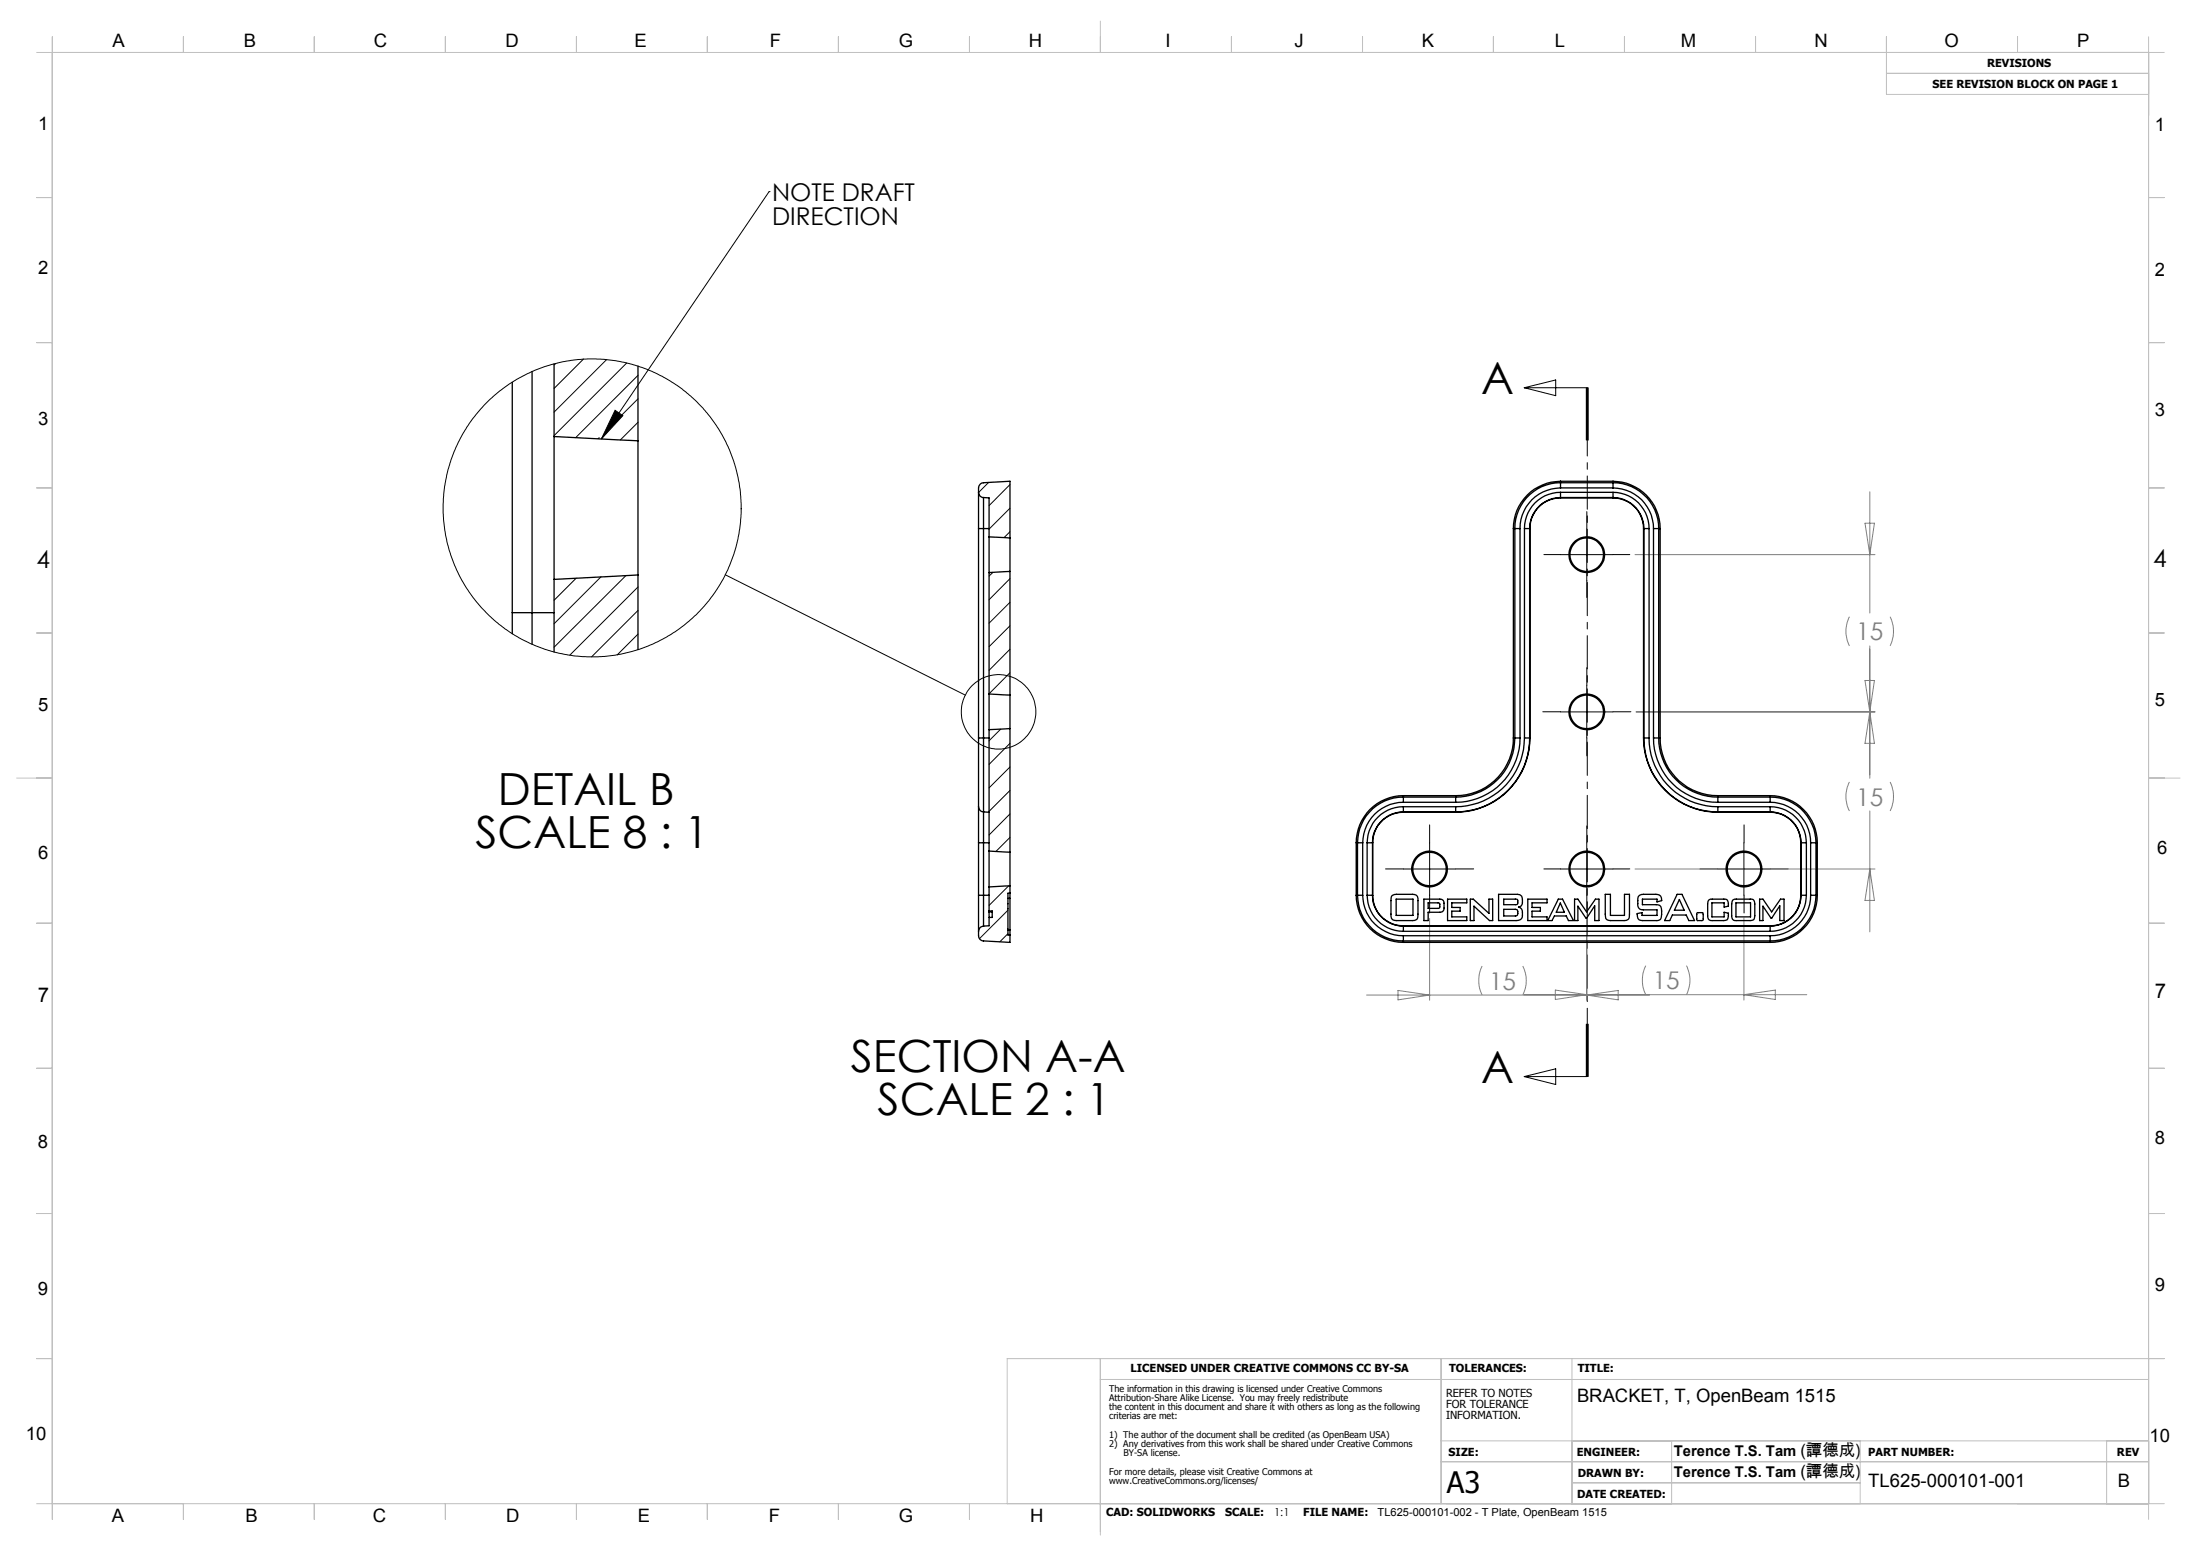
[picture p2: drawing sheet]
<svg xmlns="http://www.w3.org/2000/svg" width="420mm" height="297mm" viewBox="0 0 420 297" stroke-linecap="round" stroke-linejoin="round" font-family="sans-serif">
<g fill="none" stroke="#000" stroke-width=".19">
<path d="M146.8 36.6h.1M146.8 36.6l-32 47.2M106 69.4l-.3 .3M111.3 68.5l-5.6 5.7M115.7 68.6l-10 10.1M117.4 78.3l1.5 1-4.1 4.5zM119.6 69.3l-13.9 13.8M121.7 71.6l-11.8 11.9M121.7 76.1l-3.8 3.9M290.9 74h12v10M290.9 74l6-1.5v3zM302.7 74v10"/>
<path d="M303.1 74v10M114.3 83.5l-.2 .2M121.7 80.6l-3.3 3.4M188.7 92.1l-2 1.9M192.7 92.5l-4 4M192.7 97l-4 4M110 110.3l-4.3 4.3M114.7 110.1l-9 9M119.5 109.9l-13.8 13.6M121.7 112l-13 13.1M121.7 116.5l-8.8 8.9M138.4 109.7l45.8 23"/>
<path d="M189.5 109.3l-.8 .7M192.7 101.5l-1.1 1.1M192.7 110.5l-4 4M192.7 115l-4 4M192.7 119.4l-4 4M297.8 105.9h10M302.8 100.9v10M121.7 121l-3.9 4M191 139.2l-2.3 2.2M192.7 123.9l-4 4M192.7 128.4l-4 4M297.8 135.9h10"/>
<path d="M302.8 130.9v10M192.7 141.9l-4 4M192.7 146.4l-4 4M192.7 150.9l-4 4M192.7 155.4l-4 4M192.7 159.8l-2.7 2.7M192.3 173.7l-5.4 5.5M192.3 178.2l-1.5 1.6M192.5 169.1l-3.8 3.7M267.8 165.9h10M272.8 160.9v10M297.8 165.9h10"/>
<path d="M302.8 160.9v10M327.8 165.9h10M332.8 160.9v10M302.7 195.5v10M302.9 195.5v10h-12M303.1 195.5v10zM290.9 205.5l6-1.5v3z"/>
<circle cx="113" cy="96.9" r="28.4"/>
<circle cx="190.5" cy="135.9" r="7.1"/>
</g>
<g fill="none" stroke="#808080" stroke-width=".19">
<path d="M355.9 99.9h1.8l-.9 6zM356.8 93.9v23.1M312 105.9h45.8M352.9 117.7a6.1 6.1 0 0 0 0 5.6M360.7 117.7a6.4 6.4 0 0 1 0 5.6M312.2 135.9h45.6M355.9 129.9h1.8l-.9 6zM356.8 123.3v25.3M356.8 135.9l.9 6h-1.8zM352.9 149.3a6.1 6.1 0 0 0 0 5.5M356.8 154.8v23.1M360.7 149.3a6.4 6.4 0 0 1 0 5.5"/>
<path d="M272.8 175.3v15.6M302.8 175.1v15.8M312 165.9h45.8M332.8 175.3v15.6M356.8 165.9l.9 6h-1.8zM260.8 189.9h54M266.8 189.1l6 .8-6 .9zM282.8 184.4a6.4 6.4 0 0 0 0 5.5M290.6 184.4a6.1 6.1 0 0 1 0 5.5M290.8 189.9h54M296.8 189l6 .9-6 .9zM302.8 189.9l6-.8v1.7z"/>
<path d="M314 184.3a6.4 6.4 0 0 0 0 5.6M321.8 184.3a6.1 6.1 0 0 1 0 5.6M332.8 189.9l6-.9v1.8z"/>
</g>
<g fill="none" stroke="#000" stroke-width=".19" stroke-dasharray="15.2 1.3 1.3 1.3">
<path d="M297.8 105.9h-3.2M302.8 100.9v-3.2M302.8 110.9v3.2M307.8 105.9h3.2M297.8 135.9h-3.4M302.8 130.9v-3.5M307.8 135.9h3.4M302.8 140.9v3.4M267.8 165.9h-3.4M272.8 160.9v-3.5M272.8 170.9v3.4M277.8 165.9h3.4"/>
<path d="M297.8 165.9h-3.2M302.8 160.9v-3.2M302.8 170.9v3.2M307.8 165.9h3.2M327.8 165.9h-3.4M332.8 160.9v-3.5M332.8 170.9v3.4M337.8 165.9h3.4"/>
</g>
<path d="M302.9 74v131.5" fill="none" stroke="#000" stroke-width=".19" stroke-dasharray="6.3 1.3 1.3 1.3" stroke-dashoffset="3.5"/>
<g fill="none" stroke="#c0c0c0" stroke-width=".19">
<path d="M7 10h406M10 7v283M35 7v3M60 7v3M85 7v3M110 7v3M135 7v3M160 7v3M185 7v3M210 4v6M235 7v3M260 7v3"/>
<path d="M285 7v3M310 7v3M335 7v3M360 7v11h50M360 14h50M385 7v3M410 7v283M7 37.7h3M410 37.7h3M7 65.4h3M410 65.4h3M7 93.1h3"/>
<path d="M410 93.1h3M7 120.8h3M410 120.8h3M3.2 148.5h6.8M410 148.5h6M7 176.2h3M410 176.2h3M7 203.9h3M410 203.9h3M7 231.6h3M410 231.6h3M7 259.3h3"/>
<path d="M210 259.3v33.7M275 259.3v27.7M300 259.3v27.7M413 259.3h-220.8v27.7M210 263.3h200M275 275h135M275 279h135M319 275v12M355 275v12M402 275v12M7 287h406M35 287v3"/>
<path d="M60 287v3M85 287v3M110 287v3M135 287v3M160 287v3M185 287v3M300 283h55"/>
</g>
<path d="M117.4 78.3l1.5 1-4.1 4.5z" fill="#000"/>
<g fill="none" stroke="#000" stroke-width=".25">
<path d="M97.8 73v43.9M101.5 70.9v46M105.7 69.5v13.8M121.7 69.9v14.2M105.7 83.3v27.3M105.7 83.3l16 .8M121.7 84.1v25.6M186.7 94a.96 .96 0 0 0 1 1M186.7 94v-.9a1.03 1.03 0 0 1 1-1l5-.2v10.8M186.7 94v6.9M187.7 95v5.9M187.7 95h1v7.5"/>
<path d="M297.8 94v1M297.8 95a5.9 5.9 0 0 0-5.9 5.9M297.8 94a6.9 6.9 0 0 0-6.9 6.9M297.8 92.1v1M297.8 93.1a7.7 7.7 0 0 0-7.7 7.8M297.8 92.1a8.7 8.7 0 0 0-8.7 8.8M297.8 95a5.8 5.8 0 0 0-5.8 5.9M297.8 91.9a9 9 0 0 0-9 9M297.8 95h10M297.8 94h10M297.8 93.1h10M297.8 92.1h10"/>
<path d="M297.8 91.9v.2M297.8 95h.1M297.8 91.9h10M307.8 95a5.9 5.9 0 0 1 5.9 5.9M307.8 94v1M307.8 94a6.9 6.9 0 0 1 6.9 6.9M307.8 93.1a7.7 7.7 0 0 1 7.7 7.8M307.8 92.1v1M307.8 92.1a8.8 8.8 0 0 1 8.7 8.8M307.8 95a5.9 5.9 0 0 1 5.8 5.9M307.8 91.9a9 9 0 0 1 9 9M307.8 91.9v.2"/>
<path d="M307.8 95h.1M97.8 116.9h3.7M97.8 116.9v4.1M101.5 116.9v6.1M101.5 116.9h4.2M105.7 110.6v13.9M121.7 109.7l-16 .9M121.7 109.7v14.3M186.7 100.9h1M186.7 100.9v40M187.7 100.9h1M187.7 100.9v40"/>
<path d="M188.7 102.5v6.8M188.7 102.5l4 .2M188.7 109.3v23.2M192.7 109.1l-4 .2M192.7 102.7v6.4M192.7 109.1v23.6M288.8 100.9h.3M288.8 100.9v40M289.1 100.9h1M289.1 100.9v40M290.1 100.9v40M290.9 100.9h1"/>
<path d="M290.9 100.9v40M291.9 100.9v40M291.9 100.9h.1M292 100.9v40M313.6 100.9h.1M313.6 100.9v40M313.7 100.9h1M313.7 100.9v40M314.7 100.9v40M315.5 100.9h1M315.5 100.9v40M316.5 100.9v40"/>
<path d="M316.5 100.9h.3M316.8 100.9v40M188.7 132.5v6.8M188.7 132.5l4 .2M188.7 139.3v23.2M192.7 132.7v6.4M192.7 139.1l-4 .2M192.7 139.1v23.6M186.7 154a1.03 1.03 0 0 0 1 1M186.7 140.9h1M186.7 140.9v13.1M186.7 154v6.9"/>
<path d="M187.7 140.9v14.1M187.7 155v5.9M187.7 140.9h1M187.7 155h1M267.8 154a6.9 6.9 0 0 0-6.9 6.9M267.8 154v1M267.8 155a5.9 5.9 0 0 0-5.9 5.9M267.8 152.1a8.7 8.7 0 0 0-8.8 8.8M267.8 152.1v1M267.8 153.1a7.8 7.8 0 0 0-7.8 7.8M267.8 155a5.8 5.8 0 0 0-5.9 5.9M267.8 151.9a9 9 0 0 0-9 9"/>
<path d="M267.8 154h10M267.8 155h10M267.8 153.1h10M267.8 152.1h10M267.8 151.9v.2M267.8 155h.1M267.8 151.9h10M277.8 154v1M277.8 152.1v1M277.8 151.9v.2M277.8 155h.1M288.8 140.9a11 11 0 0 1-11 11"/>
<path d="M288.8 140.9h.3M289.1 140.9h1M289.1 140.9a11.3 11.3 0 0 1-11.3 11.2M290.1 140.9a12.3 12.3 0 0 1-12.3 12.2M290.9 140.9h1M290.9 140.9a13.1 13.1 0 0 1-13.1 13.1M291.9 140.9a14.1 14.1 0 0 1-14.1 14.1M291.9 140.9h.1M292 140.9a14.2 14.2 0 0 1-14.2 14.1M313.6 140.9a14.2 14.2 0 0 0 14.2 14.1M313.6 140.9h.1M313.7 140.9a14.1 14.1 0 0 0 14.1 14.1"/>
<path d="M313.7 140.9h1M314.7 140.9a13.1 13.1 0 0 0 13.1 13.1M315.5 140.9a12.3 12.3 0 0 0 12.3 12.2M315.5 140.9h1M316.5 140.9a11.3 11.3 0 0 0 11.3 11.2M316.5 140.9h.3M316.8 140.9a11 11 0 0 0 11 11M327.8 154v1M327.8 152.1v1M327.8 154h10M327.8 155h10M327.8 153.1h10"/>
<path d="M327.8 152.1h10M327.8 151.9v.2M327.8 155h.1M327.8 151.9h10M337.8 153.1a7.7 7.7 0 0 1 7.7 7.8M337.8 152.1v1M337.8 152.1a8.7 8.7 0 0 1 8.7 8.8M337.8 154a6.9 6.9 0 0 1 6.9 6.9M337.8 155a5.9 5.9 0 0 1 5.9 5.9M337.8 154v1M337.8 155a5.8 5.8 0 0 1 5.8 5.9M337.8 151.9a9 9 0 0 1 9 9"/>
<path d="M337.8 151.9v.2M337.8 155h.1M186.7 177.8v.8a.96 .96 0 0 0 1 1l5 .3v-1.4M186.7 160.9h1M186.7 170.9h1M186.7 170.9v6.9M186.7 160.9v10M187.7 176.8a1.03 1.03 0 0 0-1 1M187.7 170.9v5.9M187.7 160.9h1M187.7 170.9h1M187.7 160.9v10"/>
<path d="M188.7 162.5v6.8M188.7 162.5l4 .2M188.7 169.3v7.4l-1 .1M188.7 173.9h.6v1.2h-.6M188.7 174.1h.6M192.3 171.5h.4M192.3 177.5h.4M192.7 162.7v6.4M192.7 169.1l-4 .2M192.7 170.5v1M192.7 177.5v1M192.7 170.5h-.4v8h.4"/>
<path d="M192.7 169.1v1.4M192.7 171.5v6M258.8 170.9a9 9 0 0 0 9 9M258.8 160.9h.2M258.8 170.9h.2M258.8 160.9v10M259 170.9a8.8 8.8 0 0 0 8.8 8.7M259 170.9h1M259 160.9h1M259 160.9v10M260 170.9a7.8 7.8 0 0 0 7.8 7.7M260 160.9v10"/>
<path d="M260.9 170.9a6.9 6.9 0 0 0 6.9 6.9M260.9 170.9h1M260.9 160.9h1M260.9 160.9v10M261.9 170.9a5.9 5.9 0 0 0 5.9 5.9M261.9 160.9v10M261.9 160.9h.1M261.9 170.9h.1M261.9 170.9a5.8 5.8 0 0 0 5.9 5.8M265.7 170.9l.8-.2h3.1a.91 .91 0 0 1 1 1.2l-.1 3.2a.79 .79 0 0 1-.9 .6h-3.1a.92 .92 0 0 1-1.1-1.2l.1-3.2zM266.4 171.6h3.2v3.1h-3.2zM267.8 176.8v1"/>
<path d="M267.8 178.6v1M267.8 177.8h70M267.8 176.8h70M267.8 179.6h70M267.8 178.6h70M267.8 176.7v.1M267.8 179.6v.3M267.8 176.7h70M267.8 179.9h70M271.7 171.6h3a.69 .69 0 0 1 .9 .8v.9a.69 .69 0 0 1-.9 .8h-2.2v1.6h-.8zM272.5 172.3l2.1 .1 .1 .8-.2 .2h-2zM276.2 171.6h3.7v.7h-2.9v.9h1.6v.7h-1.6v1.1h2.9v.7h-3.7z"/>
<path d="M280.6 171.6h.5l3 2.7v-2.7h.7v4.1h-.6l-2.9-2.7v2.7h-.7zM286 170.7h3.6a.87 .87 0 0 1 .9 1.1 1.03 1.03 0 0 1-.7 1.3 1.46 1.46 0 0 1 .5 2.3l-.2 .2-.8 .1h-3.3zM286.9 173.6h2.3a.38 .38 0 0 1 .4 .4v.4a.38 .38 0 0 1-.4 .4h-2.3zM286.9 171.6l2.6 .1 .1 .2v.6l-.3 .2h-2.4zM291.5 171.6h3.7v.7h-2.9v.9h1.6v.7h-1.6v1.1h2.9v.7h-3.7zM297.4 171.6h.8l2 4.1h-.9l-.4-.9h-2.3l-.4 .9h-.9zM297.7 172.4l.8 1.7h-1.5zM300.5 171.6h.6l1.7 2.5 1.6-2.5h.7v4.1h-.8v-2.8l-1.5 2.3h-.2l-1.5-2.2v2.7h-.6zM306.3 170.7h1v4h2.7v-4h.9v4.4a.79 .79 0 0 1-1 .6h-2.6a.92 .92 0 0 1-1-1.2zM312.8 170.9l.8-.2h2.4a.97 .97 0 0 1 1.1 1.2l-.9 .3v-.6h-2.8v1.1h2.7a.91 .91 0 0 1 1 1.2 1.58 1.58 0 0 1-.5 1.7l-3.2 .1a1 1 0 0 1-1-1.3l.9-.2v.5h2.9v-1h-2.6a.94 .94 0 0 1-1.1-1.2 1.94 1.94 0 0 1 .3-1.6zM320 170.7h1l2.4 5h-1.1l-.5-1h-2.7l-.5 1h-1zM320.5 171.7l.9 2h-1.9z"/>
<path d="M323.9 174.2l1.1 .1-.1 1.4-1.1-.1zM326.1 171.8l.3-.2h2.5a.72 .72 0 0 1 .9 .9v.5l-.8 .1v-.8h-2.3v2.7h2.3v-.9l.8 .2v.5a.78 .78 0 0 1-.9 .9h-2.2a.75 .75 0 0 1-.8-.9v-2.3zM330.7 171.8l.3-.2h3a.72 .72 0 0 1 .9 .9l-.1 2.8a.62 .62 0 0 1-.8 .4h-2.7a.74 .74 0 0 1-.9-.9v-2.3zM331.3 172.3h2.7v2.7h-2.7zM335.8 171.6h.6l1.7 2.5 1.7-2.5h.6v4.1h-.8v-2.8l-1.5 2.3h-.2l-1.5-2.2v2.7h-.6zM337.8 176.8v1M337.8 178.6v1M337.8 176.7v.1M337.8 179.6v.3M343.6 170.9a5.8 5.8 0 0 1-5.8 5.8M343.6 160.9h.1M343.6 170.9h.1"/>
<path d="M343.6 160.9v10M343.7 170.9a5.9 5.9 0 0 1-5.9 5.9M343.7 170.9h1M343.7 160.9h1M343.7 160.9v10M344.7 170.9a6.9 6.9 0 0 1-6.9 6.9M344.7 160.9v10M345.5 160.9h1M345.5 170.9h1M345.5 170.9a7.7 7.7 0 0 1-7.7 7.7M345.5 160.9v10M346.5 170.9a8.8 8.8 0 0 1-8.7 8.7"/>
<path d="M346.5 160.9v10M346.5 160.9h.3M346.5 170.9h.3M346.8 170.9a9 9 0 0 1-9 9M346.8 160.9v10"/>
<circle cx="302.8" cy="105.9" r="3.2"/>
<circle cx="302.8" cy="105.9" r="3.4"/>
<circle cx="302.8" cy="135.9" r="3.2"/>
<circle cx="302.8" cy="135.9" r="3.4"/>
<circle cx="272.8" cy="165.9" r="3.4"/>
<circle cx="272.8" cy="165.9" r="3.2"/>
<circle cx="302.8" cy="165.9" r="3.2"/>
<circle cx="302.8" cy="165.9" r="3.4"/>
<circle cx="332.8" cy="165.9" r="3.4"/>
<circle cx="332.8" cy="165.9" r="3.2"/>
</g>
<g font-size="8.5">
<text x="282.7" y="75.2">A</text>
<text x="95" y="153.7">DETAIL B</text>
<text x="90.7" y="161.9">SCALE 8 : 1</text>
<text x="162.4" y="204.6">SECTION A-A</text>
<text x="282.7" y="206.7">A</text>
<text x="167.5" y="212.8">SCALE 2 : 1</text>
</g>
<text font-size="5.6" x="276.1" y="285">A3</text>
<g font-size="4.7">
<text x="147.3" y="38.3">NOTE DRAFT</text>
<text x="147.3" y="42.9">DIRECTION</text>
<text x="7" y="108.5">4</text>
<text x="410.9" y="108.2">4</text>
</g>
<g font-size="4.7" fill="#808080">
<text x="354.2" y="122.3">15</text>
<text x="354.2" y="153.8">15</text>
<text x="284.1" y="188.9">15</text>
<text x="315.4" y="188.8">15</text>
</g>
<g font-size="3.9">
<text x="7.2" y="191.2">7</text>
<text x="411.2" y="190.5">7</text>
</g>
<g font-size="3.5">
<text x="21.5" y="9.1">A</text>
<text x="46.5" y="9.1">B</text>
<text x="71.4" y="9.1">C</text>
<text x="96.5" y="9.1">D</text>
<text x="121.1" y="9.1">E</text>
<text x="146.9" y="9.1">F</text>
<text x="171.5" y="9.1">G</text>
<text x="196.3" y="9.1">H</text>
<text x="222.4" y="9.1">I</text>
<text x="247" y="9.1">J</text>
<text x="271.3" y="9.1">K</text>
<text x="296.7" y="9.1">L</text>
<text x="320.8" y="9.1">M</text>
<text x="346.2" y="9.1">N</text>
<text x="371" y="9.1">O</text>
<text x="396.4" y="9.1">P</text>
<text x="7.3" y="24.9">1</text>
<text x="411.2" y="25">1</text>
<text x="7.3" y="52.3">2</text>
<text x="411.2" y="52.7">2</text>
<text x="7.3" y="81.1">3</text>
<text x="411.2" y="79.4">3</text>
<text x="7.3" y="135.7">5</text>
<text x="411.2" y="134.8">5</text>
<text x="7.3" y="163.9">6</text>
<text x="411.6" y="162.9">6</text>
<text x="7.2" y="219.1">8</text>
<text x="411.2" y="218.4">8</text>
<text x="7.2" y="247.2">9</text>
<text x="411.2" y="246.3">9</text>
<text x="300.9" y="267.6">BRACKET, T, OpenBeam 1515</text>
<text x="4.9" y="274.8">10</text>
<text x="410.2" y="275.3">10</text>
<text x="356.5" y="283.8">TL625-000101-001</text>
<text x="404.2" y="283.8">B</text>
<text x="21.3" y="290.5">A</text>
<text x="46.9" y="290.5">B</text>
<text x="71.2" y="290.5">C</text>
<text x="96.6" y="290.5">D</text>
<text x="121.7" y="290.5">E</text>
<text x="146.7" y="290.5">F</text>
<text x="171.5" y="290.5">G</text>
<text x="196.6" y="290.5">H</text>
</g>
<g font-size="2.8">
<text x="319.4" y="281.8">Terence T.S. Tam (譚德成)</text>
<text x="319.4" y="278">Terence T.S. Tam (譚德成)</text>
</g>
<g font-size="2.1">
<text x="368.8" y="16.8">SEE REVISION BLOCK ON PAGE 1</text>
<text x="379.2" y="12.7">REVISIONS</text>
<text x="215.7" y="262">LICENSED UNDER CREATIVE COMMONS CC BY-SA</text>
<text x="276.5" y="262">TOLERANCES:</text>
<text x="301.1" y="262">TITLE:</text>
<text x="275.9" y="266.7">REFER TO NOTES</text>
<text x="275.9" y="268.8">FOR TOLERANCE</text>
<text x="275.9" y="270.9">INFORMATION.</text>
<text x="276.4" y="278">SIZE:</text>
<text x="300.9" y="278">ENGINEER:</text>
<text x="301.1" y="281.9">DRAWN BY:</text>
<text x="356.5" y="277.9">PART NUMBER:</text>
<text x="404" y="277.9">REV</text>
<text x="300.9" y="285.9">DATE CREATED:</text>
<text x="211.1" y="289.3">CAD: SOLIDWORKS</text>
<text x="233.8" y="289.3">SCALE:</text>
<text x="243.1" y="289.3">1:1</text>
<text x="248.7" y="289.3">FILE NAME:</text>
<text x="262.9" y="289.3">TL625-000101-002 - T Plate, OpenBeam 1515</text>
</g>
<g font-size="1.8">
<text x="211.7" y="265.6">The information in this drawing is licensed under Creative Commons</text>
<text x="211.7" y="267.4">Attribution-Share Alike License. You may freely redistribute</text>
<text x="211.7" y="269.2">the content in this document and share it with others as long as the following</text>
<text x="211.7" y="270.9">criterias are met:</text>
<text x="211.7" y="274.4">1) The author of the document shall be credited (as OpenBeam USA)</text>
<text x="211.7" y="276.2">2) Any derivatives from this work shall be shared under Creative Commons</text>
<text x="211.7" y="281.5">For more details, please visit Creative Commons at</text>
<text x="214.4" y="278">BY-SA license.</text>
<text x="211.7" y="283.3">www.CreativeCommons.org/licenses/</text>
</g>
</svg>
